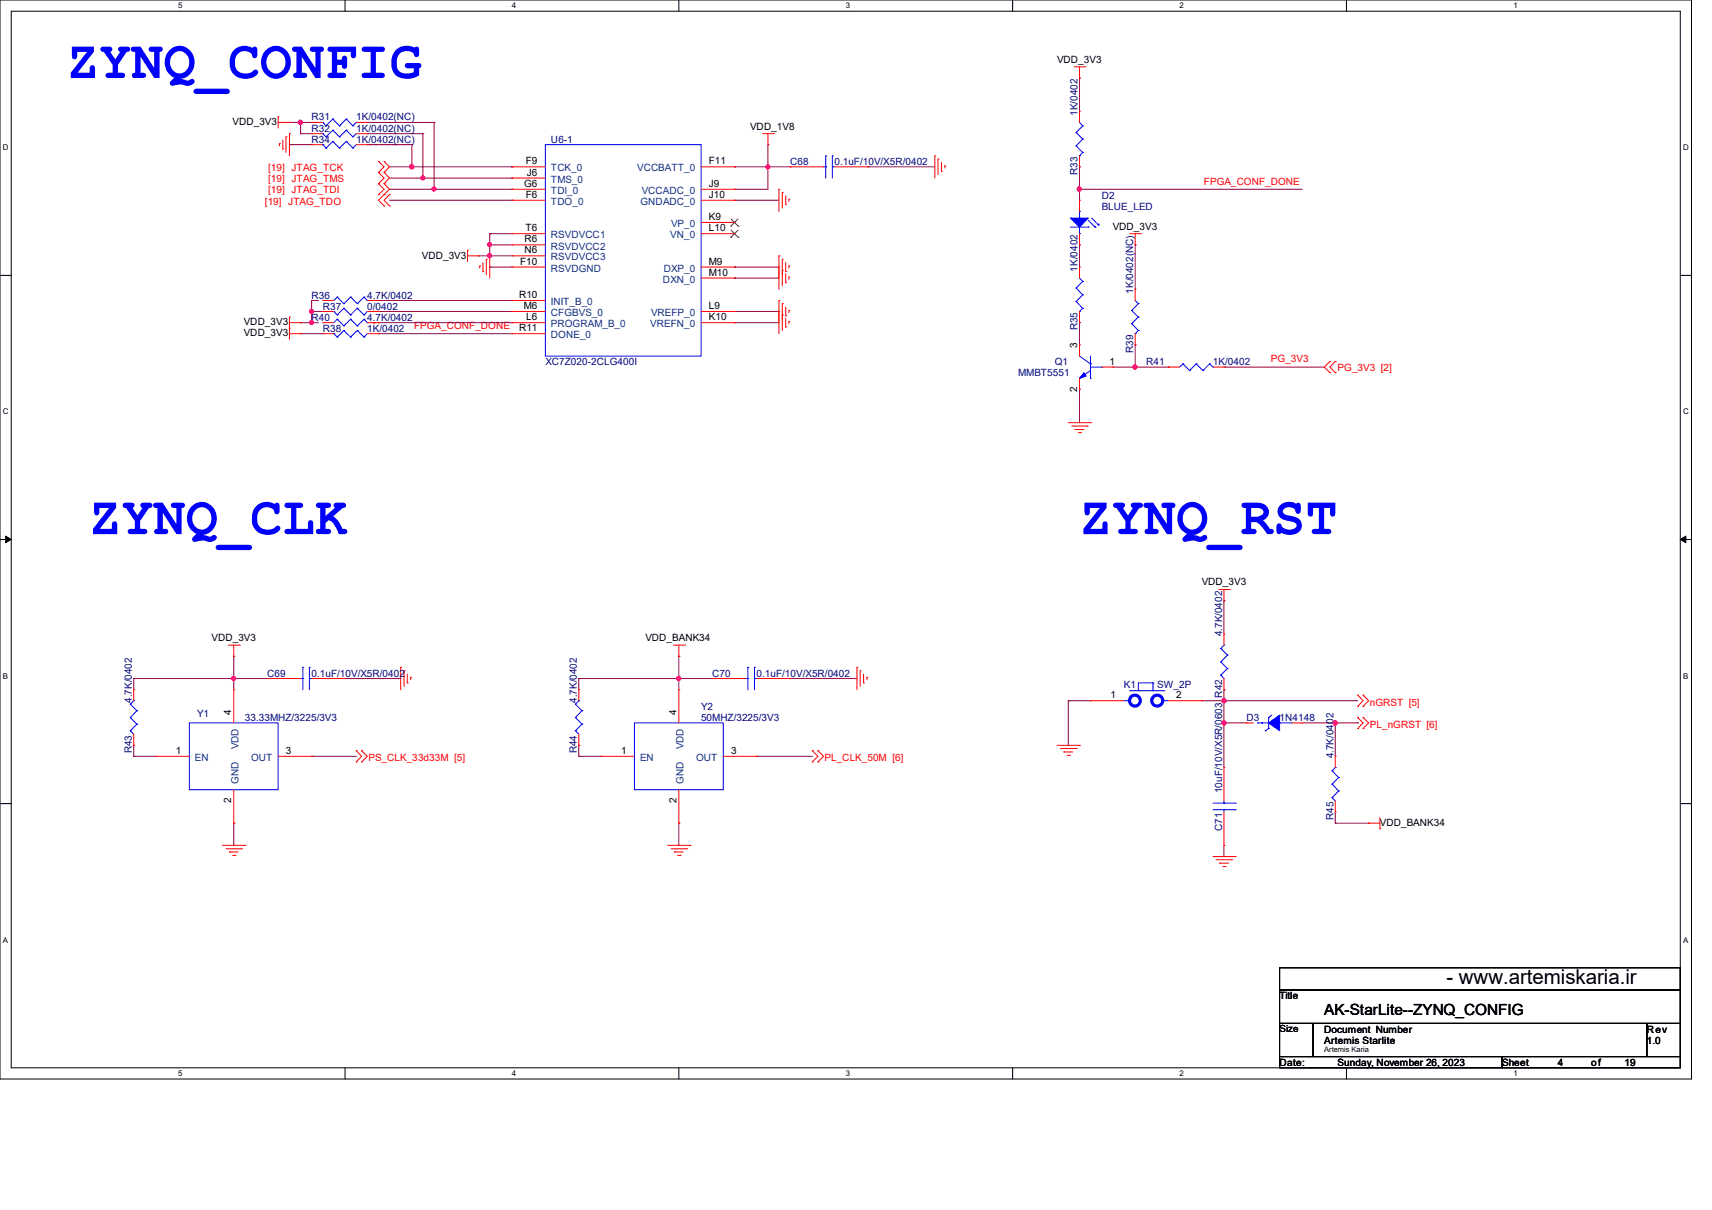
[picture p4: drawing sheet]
<svg xmlns="http://www.w3.org/2000/svg" width="297mm" height="210mm" viewBox="0 0 297 210" stroke-linecap="round" stroke-linejoin="round" font-family="sans-serif">
<path d="M0 0h293.5v187.3h-293.5zM1.9 1.9h289.6v183.4h-289.6z" fill="none" stroke="#000" stroke-width=".17"/>
<g fill="#fff">
<path d="M30.9 .2h.8v1.5h-.8z"/>
<path d="M30.9 185.5h.8v1.6h-.8z"/>
</g>
<path d="M59.9 0v1.9M59.9 185.3v2" fill="none" stroke="#000" stroke-width=".17"/>
<g fill="#fff">
<path d="M88.8 .2h.8v1.5h-.8z"/>
<path d="M88.8 185.5h.8v1.6h-.8z"/>
</g>
<path d="M117.8 0v1.9M117.8 185.3v2" fill="none" stroke="#000" stroke-width=".17"/>
<g fill="#fff">
<path d="M146.7 .2h.8v1.5h-.8z"/>
<path d="M146.7 185.5h.8v1.6h-.8z"/>
</g>
<path d="M175.7 0v1.9M175.7 185.3v2" fill="none" stroke="#000" stroke-width=".17"/>
<g fill="#fff">
<path d="M204.6 .2h.8v1.5h-.8z"/>
<path d="M204.6 185.5h.8v1.6h-.8z"/>
</g>
<path d="M233.6 0v1.9M233.6 185.3v2" fill="none" stroke="#000" stroke-width=".17"/>
<g fill="#fff">
<path d="M262.6 .2h.7v1.5h-.7z"/>
<path d="M262.6 185.5h.7v1.6h-.7z"/>
<path d="M.5 24.8h1v1.6h-1z"/>
<path d="M292 24.8h1v1.6h-1z"/>
<path d="M.5 70.7h1v1.5h-1z"/>
<path d="M292 70.7h1v1.5h-1z"/>
</g>
<path d="M0 47.8h1.9M291.5 47.8h2" fill="none" stroke="#000" stroke-width=".17"/>
<g fill="#fff">
<path d="M.5 116.5h.9v1.6h-.9z"/>
<path d="M292 116.5h.9v1.6h-.9z"/>
</g>
<path d="M0 93.6h1.9M291.5 93.6h2" fill="none" stroke="#000" stroke-width=".17"/>
<path d="M1 93l.9 .6-.9 .6zM291.5 93.6l1-.6v1.2z" fill="#000" stroke="#000" stroke-width=".17"/>
<g fill="#fff">
<path d="M.5 162.4h.9v1.5h-.9z"/>
<path d="M292 162.4h.9v1.5h-.9z"/>
</g>
<path d="M0 139.5h1.9M291.5 139.5h2M222 168h69.5v3.8h-69.5zM222 171.8h69.5v5.8h-69.5zM222 177.6h5.8v5.8h-5.8zM227.8 177.6h57.9v5.8h-57.9zM285.7 177.6h5.8v5.8h-5.8zM222 183.4h38.6v1.9h-38.6zM260.6 183.4h30.9v1.9h-30.9z" fill="none" stroke="#000" stroke-width=".17"/>
<g fill="none" stroke="#800040" stroke-width=".17">
<path d="M187.3 13.5h.1M187.3 13.5v5.8M50.2 25.1h.1M50.2 21.3h3.9M50.2 25.1h3.9M52.2 21.3h.1M52.2 23.2h.1M52.2 23.2h1.9M52.2 21.3v1.9M54.1 21.3h.1M63.7 25.1h7.8M63.7 21.3h11.6"/>
<path d="M63.7 23.2h9.7M67.6 30.9h21.2M67.6 34.8h21.2M67.6 32.9h21.2M67.6 29h21.2M71.5 29h.1M71.5 25.1h.1M71.5 25.1v3.9M73.4 30.9h.1M73.4 23.2h.1M73.4 23.2v7.7M75.3 32.9h.1"/>
<path d="M75.3 21.3h.1M75.3 21.3v11.6M88.8 34.8h.1M88.8 29h.1M88.8 30.9h.1M88.8 32.9h.1M127.4 34.8h.1M127.4 29h.1M127.4 32.9h.1M127.4 34.8h7.7M127.4 29h9.7M133.2 29h.1"/>
<path d="M133.2 25.1h.1M133.2 25.1v7.8h-5.8M150.6 29h.1M150.6 29h11.6M187.3 32.9h.1M187.3 29h.1M187.3 32.9h38.6M187.3 29v5.8M52.2 56h.1M52.2 57.9h.1M52.2 56h3.1M52.2 57.9h3.8"/>
<path d="M54.1 52.2h.1M54.1 54.1h.1M54.1 56h.1M54.1 52.2v3.8M54.1 54.1h1.9M54.1 52.2h1.2M65.7 57.9h.1M65.7 54.1h.1M65.7 52.2h.1M65.7 56h.1M65.7 54.1h23.1M65.7 56h23.1"/>
<path d="M65.7 57.9h23.1M65.7 52.2h23.1M83 44.4h.1M83 44.4h5.8M85 46.4h.1M85 44.4h.1M85 40.6h.1M85 42.5h.1M85 46.4h3.8M85 40.6h3.8M85 40.6v3.8M85 42.5h3.8"/>
<path d="M127.4 56h.1M127.4 48.3h.1M127.4 46.4h.1M127.4 54.1h.1M127.4 54.1h7.7M127.4 56h7.7M127.4 46.4h7.7M127.4 48.3h7.7M187.3 42.5h.1M187.3 56h.1M187.3 42.5v3.9M187.3 56v3.9"/>
<path d="M196.9 42.5h.1M196.9 59.9h.1M196.9 42.5v7.7M196.9 59.9v3.8M187.3 67.6h.1M187.3 67.6v5.8M193 63.7h9.7M196.9 63.7h.1M202.7 63.7h.1M212.3 63.7h.1M212.3 63.7h17.4M23.2 117.8h.1"/>
<path d="M23.2 117.8v1.9M23.2 117.8h23.2M40.6 117.8h.1M40.6 113.9h.1M40.6 113.9v5.8M59.9 117.8h.1M59.9 117.8h9.6M100.4 117.8h.1M100.4 117.8h23.2M100.4 117.8v1.9M117.8 117.8h.1M117.8 113.9h.1"/>
<path d="M117.8 113.9v5.8M137.1 117.8h.1M137.1 117.8h11.6M212.3 119.7h.1M212.3 104.3h.1M212.3 104.3v5.8M212.3 119.7v13.5M23.2 129.4h.1M23.2 131.3h.1M23.2 129.4v1.9M23.2 131.3h3.9M54.1 131.3h.1"/>
<path d="M54.1 131.3h7.7M100.4 129.4h.1M100.4 131.3h.1M100.4 131.3h3.9M100.4 129.4v1.9M131.3 131.3h.1M131.3 131.3h9.6M185.3 121.6h.1M185.3 121.6h3.9M185.3 121.6v7.8M208.5 121.6h.1M208.5 121.6h27"/>
<path d="M212.3 125.5h.1M212.3 121.6h.1M212.3 125.5h3.9M225.9 125.5h9.6M231.6 125.5h.1M231.6 125.5v5.8M235.5 125.5h.1M40.6 142.9h.1M40.6 142.9v3.8M117.8 142.9h.1M117.8 142.9v3.8M212.3 146.7h.1"/>
<path d="M212.3 146.7v2M231.6 142.9h.1M231.6 140.9v2M231.6 142.9h5.8M237.4 142.9h.1"/>
</g>
<g fill="#f0f" stroke="#f0f" stroke-width=".17">
<circle cx="54" cy="56" r=".36"/>
<circle cx="54" cy="54" r=".36"/>
<circle cx="75.3" cy="32.8" r=".36"/>
<circle cx="84.9" cy="42.5" r=".36"/>
<circle cx="84.9" cy="44.4" r=".36"/>
<circle cx="133.2" cy="29" r=".36"/>
<circle cx="212.3" cy="121.6" r=".38"/>
<circle cx="40.5" cy="117.8" r=".36"/>
<circle cx="117.7" cy="117.8" r=".36"/>
<circle cx="212.3" cy="125.5" r=".38"/>
<circle cx="231.6" cy="125.5" r=".38"/>
<circle cx="52.1" cy="21.2" r=".38"/>
<circle cx="71.4" cy="29" r=".38"/>
<circle cx="73.3" cy="30.9" r=".36"/>
<circle cx="187.2" cy="32.8" r=".38"/>
<circle cx="196.9" cy="63.7" r=".38"/>
</g>
<g fill="none" stroke="#f00" stroke-width=".17">
<path d="M186.3 11.6h1.9M187.3 13.5h.1M187.3 19.3h.1M187.3 11.6v1.9M187.3 19.3v2M188.2 11.6h.1M48.3 20.3h.1M48.3 21.3h1.9M48.3 20.3v1.9M48.5 24.9h.1M48.5 24.9v.4M49.1 25.9h.1"/>
<path d="M49.1 24.3v1.6M49.6 23.7h.1M49.6 23.7v2.8M50.2 21.3h.1M50.2 23.2h.1M50.2 23.2v3.9M54.1 21.3h.1M54.1 25.1h.1M54.1 23.2h.1M54.1 23.2h1.9M54.1 21.3h1.9M54.1 25.1h1.9"/>
<path d="M61.8 21.3h1.9M61.8 25.1h2.1M61.8 23.2h1.9M63.7 21.3h.1M63.7 25.1h.1M63.7 23.2h.1M65.7 33.8h.1M65.7 31.9h.1M65.7 29.9h.1M65.7 28h.1M65.7 31.9l.9 1-.9 .9M65.7 29.9l.9 1-.9 1"/>
<path d="M65.7 28l.9 1-.9 .9M66.6 31.9h.1M66.6 33.8h.1M66.6 35.7h.1M66.6 29.9h.1M66.6 28h.1M66.6 31.9l1 1-1.9 1.9 .9 .9M66.6 29.9l1 1-1 1M66.6 28l1 1-1 .9M67.6 33.8h.1M67.6 35.7h.1M67.6 33.8l-1 1 1 .9"/>
<path d="M88.8 29h.1M88.8 32.9h.1M88.8 34.8h.1M88.8 30.9h.1M88.8 29h5.8M88.8 34.8h5.8M88.8 32.9h5.8M88.8 30.9h5.8M121.6 29h5.8M121.6 34.8h5.8M121.6 32.9h5.8M121.6 38.6h5.8"/>
<path d="M127.4 34.8h.1M127.4 32.9h.1M127.4 29h.1M127.4 38.6h.1M132.2 23.2h2M133.2 25.1h.1M133.2 23.2v1.9M134.2 23.2h.1M135.1 32.9h.1M135.1 32.9v3.8M135.7 33.4h.1M135.7 33.4v2.7"/>
<path d="M136.3 35.5h.1M136.3 34v1.5M136.9 34.6h.1M136.9 34.6v.4M137.1 29h.1M137.1 29h5.8M144.8 29h5.8M150.6 29h.1M162.2 27.1h.1M162.2 27.1v3.8M162.7 27.6h.1M162.7 27.6v2.7"/>
<path d="M163.3 29.8h.1M163.3 28.2v1.6M163.9 28.8h.1M163.9 28.8v.4M187.3 29h.1M187.3 34.8h.1M187.3 27.1v1.9M187.3 34.8v1.9M50.2 55h.1M50.2 57h.1M50.2 56h2M50.2 55v3.9"/>
<path d="M50.2 57.9h2M52.2 56h.1M52.2 57.9h.1M56 54.1h.1M56 56h1.9M56 56h.1M56 52.2h1.9M56 52.2h.1M56 57.9h.1M56 57.9h1.9M56 54.1h1.9M63.7 54.1h2"/>
<path d="M63.7 56h2M63.7 52.2h2M63.7 57.9h2M65.7 54.1h.1M65.7 56h.1M65.7 52.2h.1M65.7 57.9h.1M81.1 43.4h.1M81.1 44.4h1.9M81.1 43.4v2M83 44.4h.1M83.2 46.1h.1"/>
<path d="M83.2 46.1v.4M83.8 47.1h.1M83.8 45.6v1.5M84.4 45h.1M84.4 45v2.7M85 44.4h.1M85 44.4v3.9M88.8 57.9h.1M88.8 46.4h.1M88.8 44.4h.1M88.8 42.5h.1M88.8 52.2h.1"/>
<path d="M88.8 40.6h.1M88.8 54.1h.1M88.8 56h.1M88.8 56h5.8M88.8 57.9h5.8M88.8 44.4h5.8M88.8 54.1h5.8M88.8 46.4h5.8M88.8 40.6h5.8M88.8 42.5h5.8M88.8 52.2h5.8M121.6 56h5.8"/>
<path d="M121.6 54.1h5.8M121.6 46.4h5.8M121.6 40.6h5.8M121.6 48.3h5.8M127.4 46.4h.1M127.4 54.1h.1M127.4 40.6h.1M127.4 48.3h.1M127.4 56h.1M135.1 54.1h.1M135.1 46.4h.1M135.1 44.4h.1"/>
<path d="M135.1 52.2h.1M135.1 44.4v5.8M135.1 52.2v5.7M135.7 54.7h.1M135.7 46.9h.1M135.7 45h.1M135.7 52.7h.1M135.7 45v4.6M135.7 52.7v4.7M136.3 56.8h.1M136.3 49.1h.1M136.3 47.1h.1"/>
<path d="M136.3 54.8h.1M136.3 45.6v1.5M136.3 47.5v1.6M136.3 53.3v1.5M136.3 55.2v1.6M136.9 55.8h.1M136.9 48.1h.1M136.9 46.1h.1M136.9 53.9h.1M136.9 46.1v.4M136.9 48.1v.4M136.9 53.9v.4"/>
<path d="M136.9 55.8v.4M187.3 59.9h.1M187.3 46.4h.1M187.3 56h.1M187.3 42.5h.1M187.3 40.6v1.9M187.3 46.4v1.9M187.3 54.1v1.9M187.3 59.9v1.9M196 40.6h1.9M196.9 42.5h.1M196.9 50.2h.1"/>
<path d="M196.9 59.9h.1M196.9 40.6v1.9M196.9 50.2v2M196.9 57.9v2M197.9 40.6h.1M185.3 73.4h3.9M185.9 74h2.7M186.5 74.5h.1M186.5 74.5h1.5M187.1 75.1h.4M187.3 67.6h.1M187.3 65.7v1.9"/>
<path d="M187.5 75.1h.1M188.6 74h.1M189.2 73.4h.1M191.1 63.7h1.9M193 63.7h.1M202.7 63.7h.1M202.7 63.7h1.9M210.4 63.7h1.9M212.3 63.7h.1M230.7 62.7h.1M230.7 64.7h.1M230.7 62.7l-1 1 1 1"/>
<path d="M231.6 64.7h.1M231.6 62.7h.1M231.6 62.7l-.9 1 .9 1M23.2 119.7h.1M23.2 119.7v1.9M39.6 112h1.9M40.6 113.9h.1M40.6 119.7h.1M40.6 112v1.9M40.6 119.7v5.8M41.5 112h.1M46.4 117.8h.1"/>
<path d="M46.4 117.8h5.8M54.1 117.8h5.8M59.9 117.8h.1M69.5 115.8h.1M69.5 115.8v3.9M70.1 116.4h.1M70.1 116.4v2.7M70.7 118.5h.1M70.7 117v1.5M71.2 117.6h.1M71.2 117.6v.4M100.4 119.7h.1"/>
<path d="M100.4 119.7v1.9M116.8 112h1.9M117.8 113.9h.1M117.8 119.7h.1M117.8 112v1.9M117.8 119.7v5.8M118.7 112h.1M123.6 117.8h.1M123.6 117.8h5.8M131.3 117.8h5.8M137.1 117.8h.1M148.7 115.8h.1"/>
<path d="M148.7 115.8v3.9M149.2 116.4h.1M149.2 116.4v2.7M149.8 118.5h.1M149.8 117v1.5M150.4 117.6h.1M150.4 117.6v.4M211.4 102.3h1.9M212.3 104.3h.1M212.3 119.7h.1M212.3 110.1h.1M212.3 102.3v2"/>
<path d="M212.3 110.1v1.9M212.3 117.8v1.9M213.3 102.3h.1M23.2 129.4h.1M23.2 127.4v2M27.1 131.3h.1M27.1 131.3h5.8M40.6 137.1v5.8M48.3 131.3h5.8M54.1 131.3h.1M61.8 130.3h.1M61.8 132.2h.1"/>
<path d="M61.8 130.3l.9 1-.9 .9M62.7 130.3h.1M62.7 132.2h.1M62.7 130.3l1 1-1 .9M100.4 129.4h.1M100.4 127.4v2M104.3 131.3h.1M104.3 131.3h5.8M117.8 137.1v5.8M125.5 131.3h5.8M131.3 131.3h.1M140.9 130.3h.1"/>
<path d="M140.9 132.2h.1M140.9 130.3l1 1-1 .9M141.9 130.3h.1M141.9 132.2h.1M141.9 130.3l1 1-1 .9M183.4 129.4h3.9M184 129.9h2.7M184.6 130.5h.1M184.6 130.5h1.5M185.1 131.1h.4M185.5 131.1h.1M186.7 129.9h.1"/>
<path d="M187.3 129.4h.1M189.2 121.6h.1M189.2 121.6h5.8M202.7 121.6h5.8M208.5 121.6h.1M212.3 133.2h.1M212.3 133.2v5.8M216.2 125.5h.1M216.2 125.5h1.3M223.9 125.5h2M225.9 125.5h.1M231.6 131.3h.1"/>
<path d="M231.6 131.3v1.9M231.6 139v1.9M235.5 120.6h.1M235.5 122.6h.1M235.5 124.5h.1M235.5 126.4h.1M235.5 120.6l1 1-1 1M235.5 124.5l1 1-1 .9M236.5 120.6h.1M236.5 122.6h.1M236.5 124.5h.1M236.5 126.4h.1"/>
<path d="M236.5 120.6l.9 1-.9 1M236.5 124.5l.9 1-.9 .9M38.6 146.7h3.9M39.2 147.3h2.7M39.8 147.9h.1M39.8 147.9h1.5M40.3 148.5h.5M40.6 142.9h.1M40.8 148.5h.1M41.9 147.3h.1M42.5 146.7h.1M115.8 146.7h3.9"/>
<path d="M116.4 147.3h2.7M117 147.9h.1M117 147.9h1.5M117.6 148.5h.4M117.8 142.9h.1M118 148.5h.1M119.1 147.3h.1M119.7 146.7h.1M210.4 148.7h3.9M211 149.2h2.7M211.6 149.8h.1M211.6 149.8h1.5"/>
<path d="M212.2 150.4h.4M212.3 146.7h.1M212.3 140.9v5.8M212.6 150.4h.1M213.7 149.2h.1M214.3 148.7h.1M231.6 140.9h.1M237.4 142.9h.1M237.4 142.9h2M239.4 143.8h.1M239.4 141.9v1.9"/>
</g>
<g fill="none" stroke="#00f" stroke-width=".17">
<path d="M56 21.3h.1M56 25.1h.1M56 23.2h.1M56 21.3l.6 .5M56 25.1l.6 .6M56 23.2l.6 .5M56.6 21.8h.1M56.6 25.7h.1M56.6 23.7h.1M57.7 20.7h.1M57.7 24.6h.1M57.7 22.6h.1"/>
<path d="M57.7 20.7l1.2 1.1M57.7 20.7l-1.1 1.1M57.7 24.6l1.2 1.1M57.7 24.6l-1.1 1.1M57.7 22.6l1.2 1.1M57.7 22.6l-1.1 1.1M58.9 21.8h.1M58.9 25.7h.1M58.9 23.7h.1M60.1 20.7h.1M60.1 24.6h.1M60.1 22.6h.1"/>
<path d="M60.1 20.7l1.1 1.1M60.1 20.7l-1.2 1.1M60.1 24.6l1.1 1.1M60.1 24.6l-1.2 1.1M60.1 22.6l1.1 1.1M60.1 22.6l-1.2 1.1M61.2 21.8h.1M61.2 25.7h.1M61.2 23.7h.1M61.8 21.3l-.6 .5M61.8 25.1l-.6 .6M61.8 23.2l-.6 .5"/>
<path d="M94.6 25.1h27v36.7h-27zM142.9 29h.4M143.3 27.1h.1M143.3 29h.1M143.3 27.1v3.8M144.4 27.1h.1M144.4 29h.1M144.4 27.1v3.8M144.4 29h.4M185.7 39.4h3.1M186.7 23h.1M186.7 25.3h.1"/>
<path d="M186.7 23l1.1 1.1M186.7 25.3l1.1 1.2M187.3 27.1h.1M187.3 36.7h.1M187.3 21.3l.5 .5M187.3 36.7v1.1M187.3 39.4v1.2M187.8 21.8h.1M187.8 24.1h.1M187.8 26.5h.1M187.8 21.8l-1.1 1.2M187.8 24.1l-1.1 1.2"/>
<path d="M187.8 26.5l-.5 .6M188.8 39.4h.1M188.8 38.2l1.1 1.2M189.4 37.8l1.1 1.2M189.9 39.4h.1M189.9 39.2v.2M190.5 39h.1M190.5 38.8v.2M57.9 54.1h.1M57.9 57.9h.1M57.9 54.1l.6 .6M57.9 57.9l.6 .6"/>
<path d="M58.5 54.7h.1M58.5 55.4h.1M58.5 51.6h.1M58.5 58.5h.1M58.5 55.4l-.6 .6M58.5 55.4l1.1 1.2M58.5 51.6l-.6 .6M58.5 51.6l1.1 1.1M59.6 53.5h.1M59.6 56.6h.1M59.6 52.7h.1M59.6 57.4h.1"/>
<path d="M59.6 53.5l1.2 1.2M59.6 53.5l-1.1 1.2M59.6 57.4l1.2 1.1M59.6 57.4l-1.1 1.1M60.8 54.7h.1M60.8 55.4h.1M60.8 51.6h.1M60.8 58.5h.1M60.8 55.4l-1.2 1.2M60.8 55.4l1.2 1.2M60.8 51.6l-1.2 1.1M60.8 51.6l1.2 1.1"/>
<path d="M62 53.5h.1M62 56.6h.1M62 52.7h.1M62 57.4h.1M62 53.5l1.2 1.2M62 53.5l-1.2 1.2M62 57.4l1.2 1.1M62 57.4l-1.2 1.1M63.2 54.7h.1M63.2 55.4h.1M63.2 51.6h.1M63.2 58.5h.1"/>
<path d="M63.2 55.4l-1.2 1.2M63.2 55.4l.5 .6M63.2 51.6l-1.2 1.1M63.2 51.6l.5 .6M63.7 56h.1M63.7 52.2h.1M63.7 54.1l-.5 .6M63.7 57.9l-.5 .6M186.7 50h.1M186.7 52.3h.1M186.7 50l1.1 1.2M186.7 52.3l1.1 1.2"/>
<path d="M187.3 54.1h.1M187.3 40.6h.1M187.3 48.3l.5 .6M187.8 48.9h.1M187.8 51.2h.1M187.8 53.5h.1M187.8 48.9l-1.1 1.1M187.8 51.2l-1.1 1.1M187.8 53.5l-.5 .6M196.3 53.9h.1M196.3 56.2h.1M196.3 53.9l1.2 1.1"/>
<path d="M196.3 56.2l1.2 1.2M196.9 57.9h.1M196.9 52.2l.6 .5M197.5 52.7h.1M197.5 55h.1M197.5 57.4h.1M197.5 52.7l-1.2 1.2M197.5 55l-1.2 1.2M197.5 57.4l-.6 .5M187.3 65.7h.1M187.3 61.8l1.9 1.4M189.2 65.7h.1"/>
<path d="M189.2 63.2h.1M189.2 61.8v3.9M189.2 63.7h1.9M189.2 64.3l-1.9 1.4M191.1 63.7h.1M205.2 63.2h.1M205.2 63.2l-.6 .5M205.2 63.2l1.2 1.1M206.4 64.3h.1M207.5 63.2h.1M207.5 63.2l-1.1 1.1M207.5 63.2l1.2 1.1"/>
<path d="M208.7 64.3h.1M209.8 63.2h.1M209.8 63.2l-1.1 1.1M209.8 63.2l.6 .5M210.4 63.7h.1M52.2 117.8h.3M52.5 115.8h.1M52.5 117.8h.1M52.5 115.8v3.9M53.7 115.8h.1M53.7 117.8h.1M53.7 117.8h.4"/>
<path d="M53.7 115.8v3.9M129.4 117.8h.4M129.8 115.8h.1M129.8 117.8h.1M129.8 115.8v3.9M130.9 115.8h.1M130.9 117.8h.1M130.9 115.8v3.9M130.9 117.8h.4M196 119.9h5.9M197.5 119.9h.1M200 118.5h.1"/>
<path d="M200 119.9h.1M200 118.5h-2.5v1.4M200 118.5v1.4M201.9 119.9h.1M211.8 117.2h.1M211.8 114.9h.1M211.8 112.6h.1M211.8 117.2l.5 .6M211.8 114.9l1.1 1.1M211.8 112.6l1.1 1.1M212.3 112h.1M212.3 112l-.5 .6"/>
<path d="M212.9 116h.1M212.9 113.7h.1M212.9 116l-1.1 1.2M212.9 113.7l-1.1 1.2M22.6 126.8h.1M22.6 124.5h.1M22.6 122.2h.1M22.6 126.8l.6 .6M22.6 124.5l1.1 1.2M22.6 122.2l1.1 1.2M23.2 121.6h.1M23.2 121.6l-.6 .6"/>
<path d="M23.7 125.7h.1M23.7 123.4h.1M23.7 125.7l-1.1 1.1M23.7 123.4l-1.1 1.1M32.9 125.5h15.4v11.6h-15.4zM99.8 126.8h.1M99.8 124.5h.1M99.8 122.2h.1M99.8 126.8l.6 .6M99.8 124.5l1.2 1.2M99.8 122.2l1.2 1.2M100.4 121.6h.1"/>
<path d="M100.4 121.6l-.6 .6M101 125.7h.1M101 123.4h.1M101 125.7l-1.2 1.1M101 123.4l-1.2 1.1M110.1 125.5h15.4v11.6h-15.4zM195 121.6h1M196 121.6h.1M201.8 121.6h.1M201.8 121.6h.9M210.4 139.4h3.9M212.3 139.4h.1"/>
<path d="M212.3 139v.4M214.3 139.4h.1M218.1 125.5h.1M218.1 125.5h6.1M219.5 126.8h.1M220.1 124.5h.1M220.1 126.4h.1M220.1 124.5v1.9M220.1 126.4l-.6 .4M220.6 124.1l-.5 .4M222 125.5h.1M231.1 138.4h.1"/>
<path d="M231.1 136.1h.1M231.1 133.8h.1M231.1 138.4l.5 .6M231.1 136.1l1.1 1.2M231.1 133.8l1.1 1.2M231.6 133.2h.1M231.6 133.2l-.5 .6M232.2 137.3h.1M232.2 135h.1M232.2 137.3l-1.1 1.1M232.2 135l-1.1 1.1M210.4 140.5h3.9"/>
<path d="M212.3 140.5h.1M212.3 140.5v.4M214.3 140.5h.1"/>
</g>
<g fill="none" stroke="#00f" stroke-width=".55">
<circle cx="196.9" cy="121.6" r=".94"/>
<circle cx="200.8" cy="121.6" r=".95"/>
</g>
<g fill="#00f" stroke="#00f" stroke-width=".17">
<path d="M188 64.7l.4 .6-1.1 .4z"/>
<path d="M185.7 37.8h3.1l-1.5 1.6z"/>
<path d="M220.1 125.5l1.9-1.4v2.7z" fill-rule="evenodd"/>
</g>
<path d="M126.8 39.2h.1M126.8 40l1.3 1.2M126.8 38l1.3 1.2M128 40l-1.2 1.2M128 38l-1.2 1.2M128.1 39.2h.1M126.8 41.2h.1M128.1 41.2h.1" fill="none" stroke="#804000" stroke-width=".17"/>
<g font-size="9.2" fill="#00f">
<text x="11.6" y="13.5">ZYNQ_CONFIG</text>
<text x="15.5" y="92.7">ZYNQ_CLK</text>
<text x="187.3" y="92.7">ZYNQ_RST</text>
</g>
<text font-size="3.6" x="251" y="170.8">- www.artemiskaria.ir</text>
<text font-size="2.7" x="229.7" y="176.1">AK-StarLite--ZYNQ_CONFIG</text>
<g font-size="1.7">
<text x="183.4" y="10.9">VDD_3V3</text>
<text x="40.3" y="21.7">VDD_3V3</text>
<text x="130.1" y="22.6">VDD_1V8</text>
<text x="91.2" y="28.5">F9</text>
<text x="123" y="28.5">F11</text>
<text x="90.9" y="32.4">G6</text>
<text x="91.2" y="34.3">F6</text>
<text x="91.4" y="30.5">J6</text>
<text x="123" y="34.3">J10</text>
<text x="123" y="32.4">J9</text>
<text x="91.2" y="40.1">T6</text>
<text x="123" y="40.1">L10</text>
<text x="123" y="38.2">K9</text>
<text x="193" y="39.8">VDD_3V3</text>
<text x="73.2" y="44.9">VDD_3V3</text>
<text x="90.3" y="45.9">F10</text>
<text x="91" y="44">N6</text>
<text x="91" y="42.1">R6</text>
<text x="123" y="45.9">M9</text>
<text x="123" y="47.8">M10</text>
<text x="90" y="51.7">R10</text>
<text x="90.9" y="53.6">M6</text>
<text x="123" y="53.6">L9</text>
<text x="42.3" y="56.4">VDD_3V3</text>
<text x="42.3" y="58.4">VDD_3V3</text>
<text x="90" y="57.5">R11</text>
<text x="91.3" y="55.6">L6</text>
<text x="123" y="55.6">K10</text>
<text x="186.9" y="60.5" transform="rotate(-90 186.9 60.5)">3</text>
<text x="192.5" y="63.3">1</text>
<text x="186.9" y="68" transform="rotate(-90 186.9 68)">2</text>
<text x="208.5" y="101.6">VDD_3V3</text>
<text x="36.7" y="111.2">VDD_3V3</text>
<text x="112" y="111.2">VDD_BANK34</text>
<text x="40.1" y="124.1" transform="rotate(-90 40.1 124.1)">4</text>
<text x="117.3" y="124.1" transform="rotate(-90 117.3 124.1)">4</text>
<text x="192.7" y="121.2">1</text>
<text x="204" y="121.2">2</text>
<text x="30.5" y="130.8">1</text>
<text x="49.6" y="130.8">3</text>
<text x="107.7" y="130.8">1</text>
<text x="126.8" y="130.8">3</text>
<text x="40.1" y="139.4" transform="rotate(-90 40.1 139.4)">2</text>
<text x="117.3" y="139.4" transform="rotate(-90 117.3 139.4)">2</text>
<text x="239.4" y="143.3">VDD_BANK34</text>
<text x="222" y="173.4">Title</text>
<text x="222" y="179.2">Size</text>
<text x="229.7" y="179.2">Document Number</text>
<text x="285.7" y="179.2">Rev</text>
<text x="222" y="185">Date:</text>
<text x="229.7" y="181.1">Artemis Starlite</text>
<text x="232.1" y="185">Sunday, November 26, 2023</text>
<text x="260.6" y="185">Sheet</text>
<text x="270.2" y="185">4</text>
<text x="276.1" y="185">of</text>
<text x="281.8" y="185">19</text>
<text x="285.7" y="181.1">1.0</text>
</g>
<g font-size="1.7" fill="#000080">
<text x="54.1" y="20.9">R31</text>
<text x="54.1" y="22.9">R32</text>
<text x="61.8" y="20.9">1K/0402(NC)</text>
<text x="61.8" y="22.9">1K/0402(NC)</text>
<text x="186.9" y="20.1" transform="rotate(-90 186.9 20.1)">1K/0402</text>
<text x="54.1" y="24.8">R34</text>
<text x="61.8" y="24.8">1K/0402(NC)</text>
<text x="95.6" y="24.8">U6-1</text>
<text x="137.1" y="28.7">C68</text>
<text x="144.8" y="28.7">0.1uF/10V/X5R/0402</text>
<text x="186.9" y="30.3" transform="rotate(-90 186.9 30.3)">R33</text>
<text x="191.1" y="34.5">D2</text>
<text x="191.1" y="36.4">BLUE_LED</text>
<text x="186.9" y="47.1" transform="rotate(-90 186.9 47.1)">1K/0402</text>
<text x="54.1" y="51.8">R36</text>
<text x="56" y="53.8">R37</text>
<text x="63.7" y="53.8">0/0402</text>
<text x="63.7" y="51.8">4.7K/0402</text>
<text x="196.6" y="51" transform="rotate(-90 196.6 51)">1K/0402(NC)</text>
<text x="54.1" y="55.7">R40</text>
<text x="56" y="57.6">R38</text>
<text x="63.7" y="57.6">1K/0402</text>
<text x="63.7" y="55.7">4.7K/0402</text>
<text x="186.9" y="57.4" transform="rotate(-90 186.9 57.4)">R35</text>
<text x="94.6" y="63.4">XC7Z020-2CLG400I</text>
<text x="176.7" y="65.3">MMBT5551</text>
<text x="183" y="63.4">Q1</text>
<text x="196.6" y="61.2" transform="rotate(-90 196.6 61.2)">R39</text>
<text x="198.8" y="63.4">R41</text>
<text x="210.4" y="63.4">1K/0402</text>
<text x="212" y="110.4" transform="rotate(-90 212 110.4)">4.7K/0402</text>
<text x="46.4" y="117.4">C69</text>
<text x="54.1" y="117.4">0.1uF/10V/X5R/0402</text>
<text x="123.6" y="117.4">C70</text>
<text x="131.3" y="117.4">0.1uF/10V/X5R/0402</text>
<text x="195" y="119.4">K1</text>
<text x="200.8" y="119.4">SW_2P</text>
<text x="22.9" y="122" transform="rotate(-90 22.9 122)">4.7K/0402</text>
<text x="34.2" y="124.4">Y1</text>
<text x="42.5" y="125.2">33.33MHZ/3225/3V3</text>
<text x="100.1" y="122" transform="rotate(-90 100.1 122)">4.7K/0402</text>
<text x="121.6" y="123.2">Y2</text>
<text x="121.6" y="125.2">50MHZ/3225/3V3</text>
<text x="212" y="121.1" transform="rotate(-90 212 121.1)">R42</text>
<text x="216.2" y="125.2">D3</text>
<text x="222" y="125.2">1N4148</text>
<text x="22.9" y="130.7" transform="rotate(-90 22.9 130.7)">R43</text>
<text x="100.1" y="130.7" transform="rotate(-90 100.1 130.7)">R44</text>
<text x="231.3" y="131.6" transform="rotate(-90 231.3 131.6)">4.7K/0402</text>
<text x="212" y="137.7" transform="rotate(-90 212 137.7)">10uF/10V/X5R/0603</text>
<text x="231.3" y="142.3" transform="rotate(-90 231.3 142.3)">R45</text>
<text x="212" y="144.2" transform="rotate(-90 212 144.2)">C71</text>
</g>
<g font-size="1.7" fill="#f00">
<text x="46.5" y="29.6">[19] JTAG_TCK</text>
<text x="46" y="35.6">[19] JTAG_TDO</text>
<text x="46.5" y="33.5">[19] JTAG_TDI</text>
<text x="46.5" y="31.5">[19] JTAG_TMS</text>
<text x="208.9" y="32">FPGA_CONF_DONE</text>
<text x="71.8" y="57.1">FPGA_CONF_DONE</text>
<text x="220.5" y="62.9">PG_3V3</text>
<text x="232.1" y="64.3">PG_3V3 [2]</text>
<text x="237.7" y="122.5">nGRST [5]</text>
<text x="237.7" y="126.3">PL_nGRST [6]</text>
<text x="63.9" y="132.1">PS_CLK_33d33M [5]</text>
<text x="143" y="132.1">PL_CLK_50M [6]</text>
</g>
<g font-size="1.7" fill="#004080">
<text x="95.6" y="29.8">TCK_0</text>
<text x="110.5" y="29.8">VCCBATT_0</text>
<text x="95.6" y="33.7">TDI_0</text>
<text x="95.6" y="35.6">TDO_0</text>
<text x="95.6" y="31.7">TMS_0</text>
<text x="111.1" y="35.6">GNDADC_0</text>
<text x="111.3" y="33.7">VCCADC_0</text>
<text x="95.6" y="41.4">RSVDVCC1</text>
<text x="116.3" y="41.4">VN_0</text>
<text x="116.4" y="39.4">VP_0</text>
<text x="95.6" y="47.2">RSVDGND</text>
<text x="95.6" y="45.2">RSVDVCC3</text>
<text x="95.6" y="43.3">RSVDVCC2</text>
<text x="115.1" y="47.2">DXP_0</text>
<text x="95.6" y="53">INIT_B_0</text>
<text x="115" y="49.1">DXN_0</text>
<text x="95.6" y="58.7">DONE_0</text>
<text x="95.6" y="54.9">CFGBVS_0</text>
<text x="95.6" y="56.8">PROGRAM_B_0</text>
<text x="112.8" y="56.8">VREFN_0</text>
<text x="112.9" y="54.9">VREFP_0</text>
<text x="41.4" y="130" transform="rotate(-90 41.4 130)">VDD</text>
<text x="118.6" y="130" transform="rotate(-90 118.6 130)">VDD</text>
<text x="33.8" y="132.1">EN</text>
<text x="41.4" y="136.1" transform="rotate(-90 41.4 136.1)">GND</text>
<text x="43.6" y="132.1">OUT</text>
<text x="111" y="132.1">EN</text>
<text x="118.6" y="136.1" transform="rotate(-90 118.6 136.1)">GND</text>
<text x="120.8" y="132.1">OUT</text>
</g>
<g font-size="1.4">
<text x="30.9" y="1.4">5</text>
<text x="88.8" y="1.4">4</text>
<text x="146.7" y="1.4">3</text>
<text x="204.6" y="1.4">2</text>
<text x="262.6" y="1.4">1</text>
<text x=".5" y="26.1">D</text>
<text x="292" y="26.1">D</text>
<text x=".5" y="71.9">C</text>
<text x="292" y="71.9">C</text>
<text x=".5" y="117.8">B</text>
<text x="292" y="117.8">B</text>
<text x=".5" y="163.6">A</text>
<text x="292" y="163.6">A</text>
<text x="30.9" y="186.8">5</text>
<text x="88.8" y="186.8">4</text>
<text x="146.7" y="186.8">3</text>
<text x="204.6" y="186.8">2</text>
<text x="262.6" y="186.8">1</text>
</g>
<text font-size="1.3" x="229.7" y="182.7">Artemis Karia</text>
</svg>
